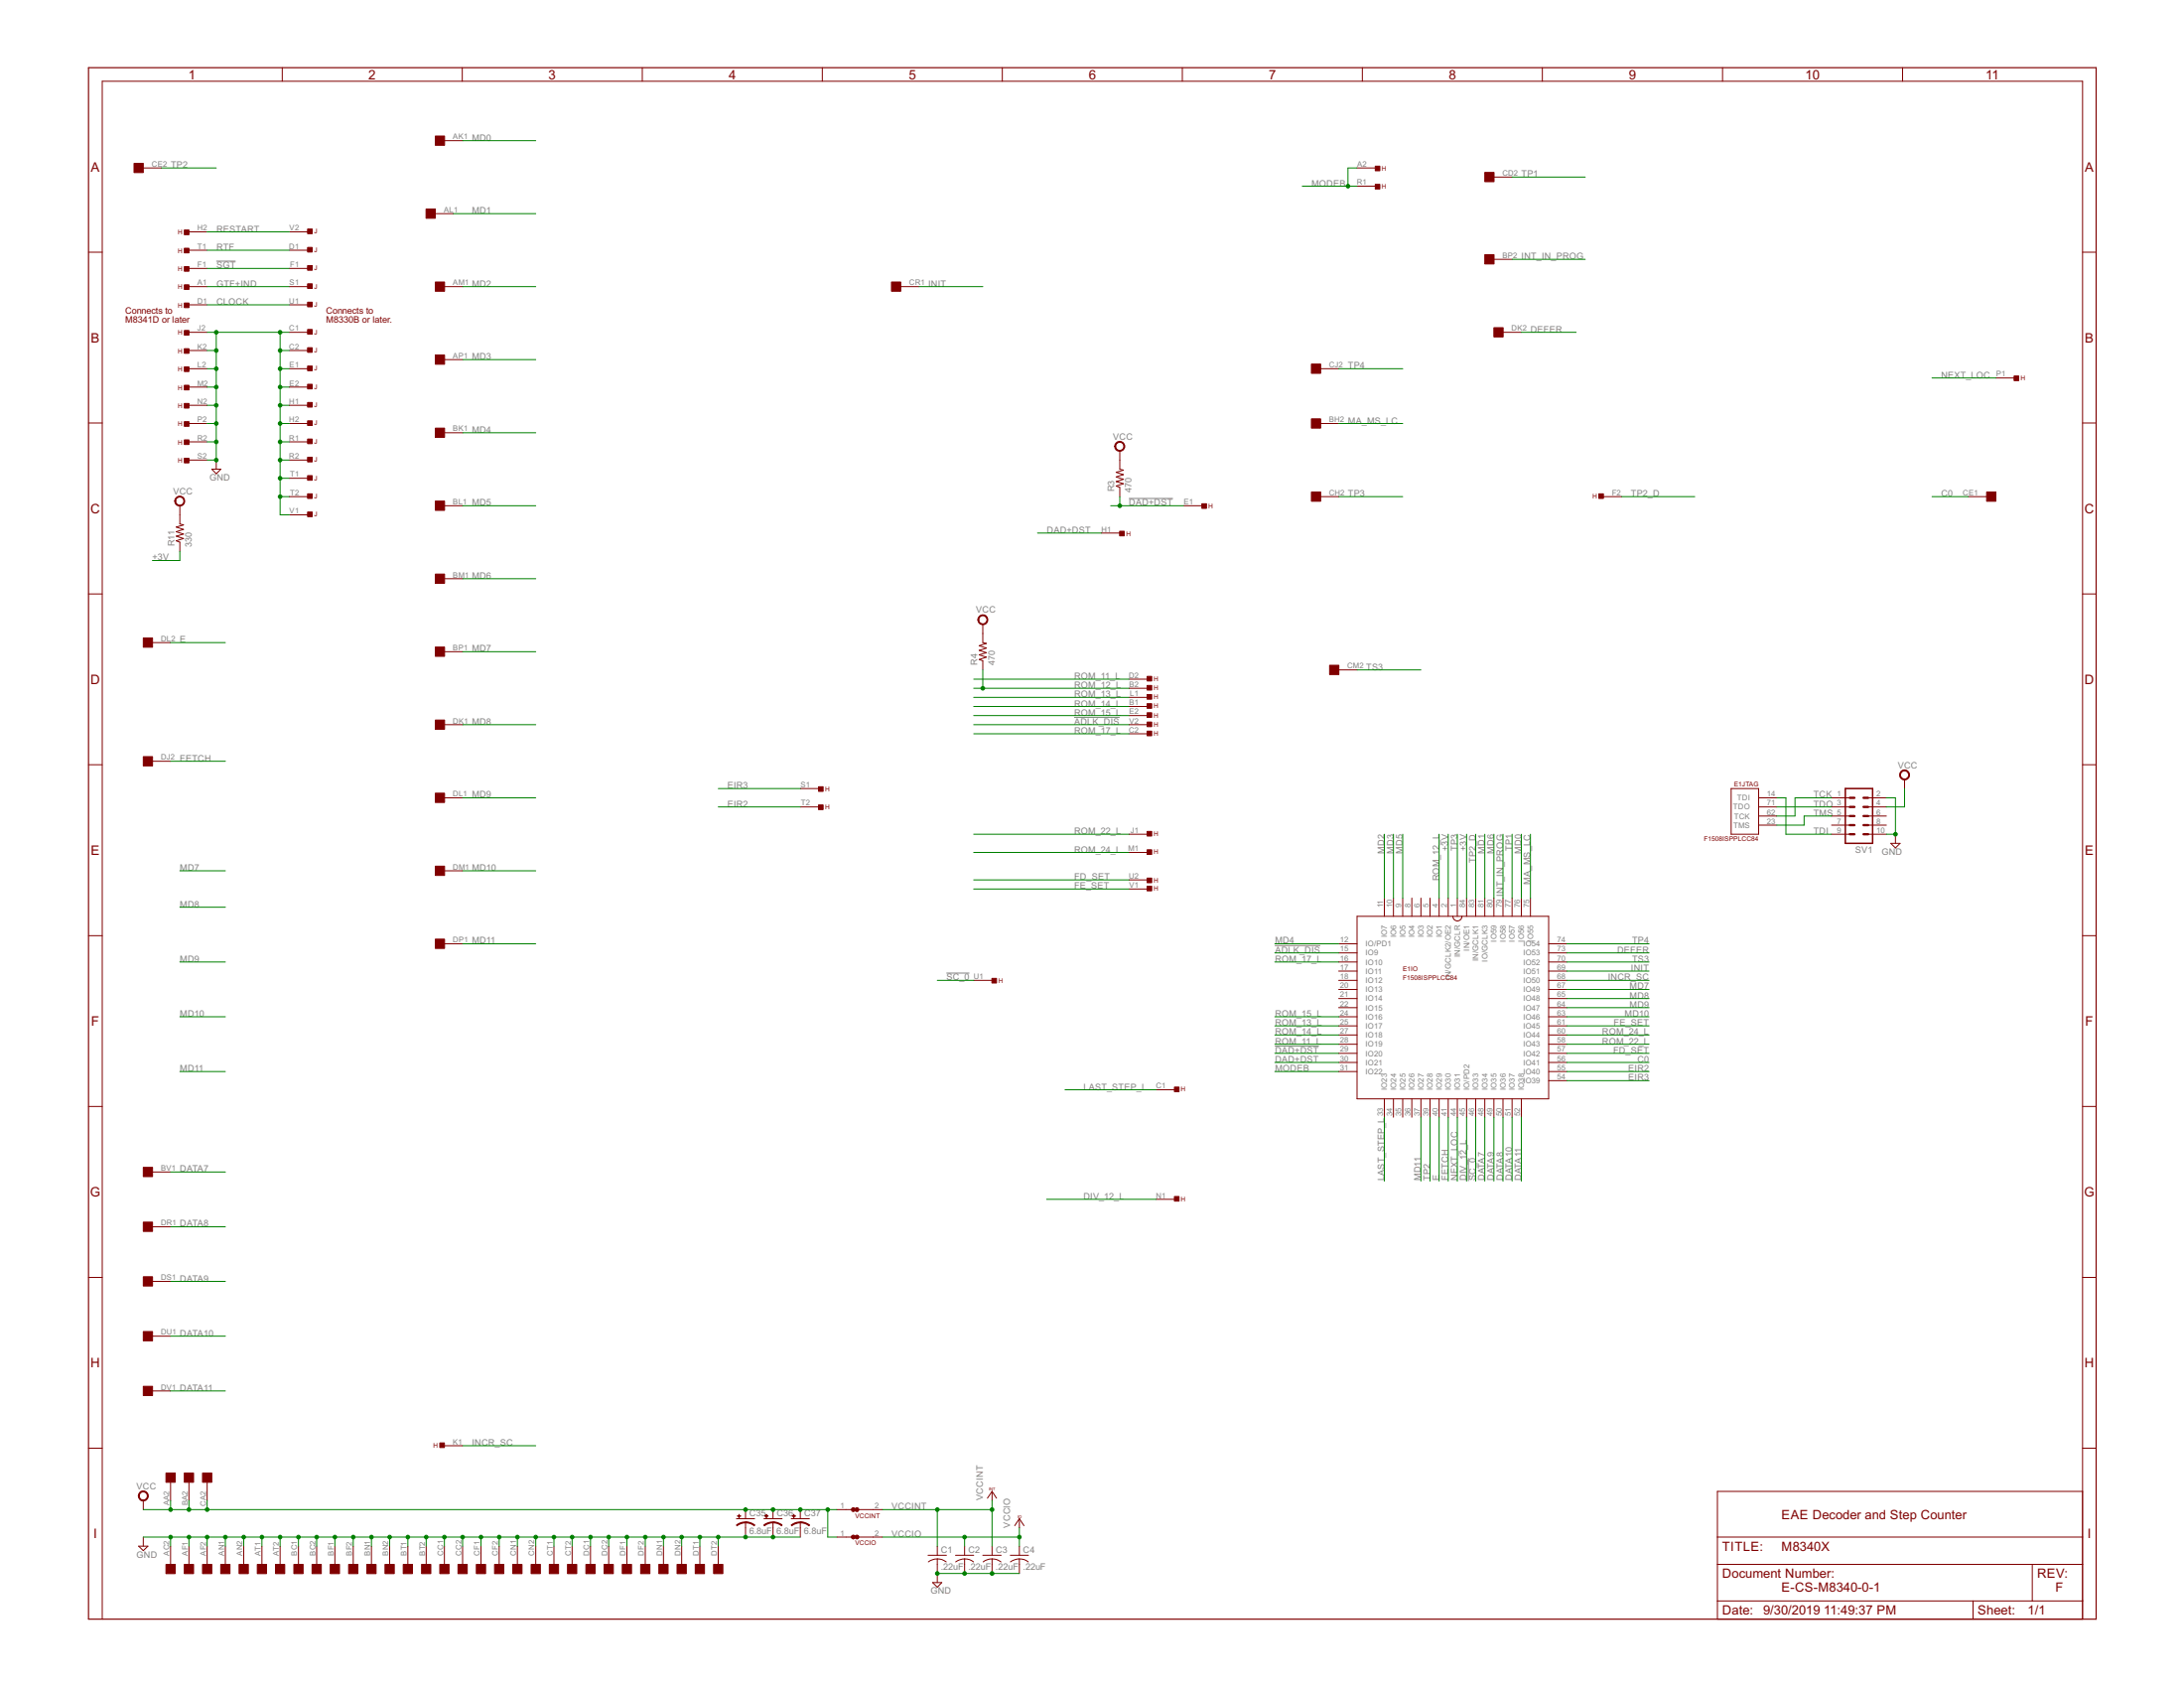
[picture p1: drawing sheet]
<svg xmlns="http://www.w3.org/2000/svg" width="279mm" height="216mm" viewBox="0 0 279 216" stroke-linecap="round" stroke-linejoin="round" font-family="sans-serif">
<path d="M27.7 33.4h2.4M144.4 63.8h5.7M137.4 91.8h5.8M121.1 124.5h2.9M163.1 120.9h5.8M163.1 133.8h5.6M187.9 148.1v3" fill="none" stroke="#808080" stroke-width=".13"/>
<g fill="#800000" stroke="#800000" stroke-width=".13">
<path d="M39.3 42.1h.6v.6h-.6z"/>
<path d="M39.3 31.6h.6v.6h-.6z"/>
<path d="M39.3 46.8h.6v.6h-.6z"/>
<path d="M39.3 34h.6v.6h-.6z"/>
<path d="M39.3 51.5h.6v.6h-.6z"/>
<path d="M39.3 56.2h.6v.5h-.6z"/>
<path d="M39.3 36.3h.6v.6h-.6z"/>
<path d="M39.3 60.8h.6v.6h-.6z"/>
<path d="M39.3 38.7h.6v.5h-.6z"/>
<path d="M39.3 65.5h.6v.6h-.6z"/>
<path d="M39.3 44.5h.6v.6h-.6z"/>
<path d="M39.3 49.1h.6v.6h-.6z"/>
<path d="M39.3 53.8h.6v.6h-.6z"/>
<path d="M39.3 58.5h.6v.6h-.6z"/>
<path d="M39.3 63.2h.6v.6h-.6z"/>
<path d="M39.3 29.3h.6v.6h-.6z"/>
<path d="M23.6 36.4h.6v.6h-.6z"/>
<path d="M146.7 90h.6v.6h-.6z"/>
<path d="M150.2 139h.6v.6h-.6z"/>
<path d="M23.6 38.8h.6v.5h-.6z"/>
<path d="M153.8 64.4h.5v.6h-.5z"/>
<path d="M23.6 34.1h.6v.6h-.6z"/>
<path d="M143.2 67.9h.6v.6h-.6z"/>
<path d="M146.7 106.3h.6v.6h-.6z"/>
<path d="M56.3 184.6h.6v.5h-.6z"/>
<path d="M146.7 88.8h.6v.6h-.6z"/>
<path d="M146.7 108.7h.6v.6h-.6z"/>
<path d="M150.2 153h.6v.6h-.6z"/>
<path d="M257.7 48.1h.6v.6h-.6z"/>
<path d="M175.9 23.6h.6v.6h-.6z"/>
<path d="M104.7 100.6h.6v.6h-.6z"/>
<path d="M23.6 31.7h.6v.6h-.6z"/>
<path d="M126.9 125.1h.6v.6h-.6z"/>
<path d="M175.9 21.3h.6v.5h-.6z"/>
<path d="M146.7 87.7h.6v.6h-.6z"/>
<path d="M146.7 93.5h.6v.6h-.6z"/>
<path d="M146.7 86.5h.6v.6h-.6z"/>
<path d="M146.7 91.2h.6v.6h-.6z"/>
<path d="M204.5 63.2h.6v.6h-.6z"/>
<path d="M23.6 29.4h.6v.6h-.6z"/>
<path d="M23.6 42.3h.6v.6h-.6z"/>
<path d="M23.6 44.6h.6v.6h-.6z"/>
<path d="M23.6 46.9h.6v.6h-.6z"/>
<path d="M23.6 49.3h.6v.6h-.6z"/>
<path d="M23.6 51.6h.6v.6h-.6z"/>
<path d="M23.6 53.9h.6v.6h-.6z"/>
<path d="M23.6 56.3h.6v.6h-.6z"/>
<path d="M23.6 58.6h.6v.6h-.6z"/>
<path d="M104.7 103h.6v.5h-.6z"/>
<path d="M146.7 112.3h.6v.6h-.6z"/>
<path d="M146.7 92.4h.6v.5h-.6z"/>
<path d="M30.6 200.1h1.2v1.2h-1.2z"/>
<path d="M35.2 200.1h1.2v1.2h-1.2z"/>
<path d="M25.9 200.1h1.2v1.2h-1.2z"/>
<path d="M21.2 200.1h1.2v1.2h-1.2z"/>
<path d="M21.2 188.4h1.2v1.2h-1.2z"/>
<path d="M55.7 17.4h1.2v1.2h-1.2z"/>
<path d="M54.5 26.7h1.2v1.2h-1.2z"/>
<path d="M55.7 36.1h1.2v1.2h-1.2z"/>
<path d="M28.2 200.1h1.2v1.2h-1.2z"/>
<path d="M55.7 45.4h1.2v1.2h-1.2z"/>
<path d="M32.9 200.1h1.2v1.2h-1.2z"/>
<path d="M23.6 200.1h1.2v1.2h-1.2z"/>
<path d="M18.3 149.3h1.2v1.2h-1.2z"/>
<path d="M51.6 200.1h1.2v1.2h-1.2z"/>
<path d="M55.7 82.8h1.2v1.1h-1.2z"/>
<path d="M46.9 200.1h1.2v1.2h-1.2z"/>
<path d="M55.7 73.4h1.2v1.2h-1.2z"/>
<path d="M55.7 64.1h1.2v1.2h-1.2z"/>
<path d="M55.7 54.8h1.2v1.1h-1.2z"/>
<path d="M42.2 200.1h1.2v1.2h-1.2z"/>
<path d="M37.6 200.1h1.2v1.2h-1.2z"/>
<path d="M53.9 200.1h1.2v1.2h-1.2z"/>
<path d="M189.9 32.6h1.2v1.2h-1.2z"/>
<path d="M49.3 200.1h1.1v1.2h-1.1z"/>
<path d="M167.8 53.6h1.2v1.2h-1.2z"/>
<path d="M44.6 200.1h1.2v1.2h-1.2z"/>
<path d="M39.9 200.1h1.2v1.2h-1.2z"/>
<path d="M23.6 188.4h1.2v1.2h-1.2z"/>
<path d="M70.3 200.1h1.2v1.2h-1.2z"/>
<path d="M114 36.1h1.2v1.2h-1.2z"/>
<path d="M65.6 200.1h1.2v1.2h-1.2z"/>
<path d="M60.9 200.1h1.2v1.2h-1.2z"/>
<path d="M254.1 62.9h1.2v1.2h-1.2z"/>
<path d="M56.3 200.1h1.1v1.2h-1.1z"/>
<path d="M18.3 177.3h1.2v1.2h-1.2z"/>
<path d="M18.3 170.3h1.2v1.2h-1.2z"/>
<path d="M88.9 200.1h1.2v1.2h-1.2z"/>
<path d="M18.3 163.3h1.2v1.2h-1.2z"/>
<path d="M18.3 156.3h1.2v1.2h-1.2z"/>
<path d="M84.3 200.1h1.2v1.2h-1.2z"/>
<path d="M79.6 200.1h1.2v1.2h-1.2z"/>
<path d="M75 200.1h1.1v1.2h-1.1z"/>
<path d="M72.6 200.1h1.2v1.2h-1.2z"/>
<path d="M67.9 200.1h1.2v1.2h-1.2z"/>
<path d="M170.1 85.1h1.2v1.2h-1.2z"/>
<path d="M167.8 46.6h1.2v1.2h-1.2z"/>
<path d="M167.8 62.9h1.2v1.2h-1.2z"/>
<path d="M63.3 200.1h1.2v1.2h-1.2z"/>
<path d="M17.1 20.9h1.2v1.2h-1.2z"/>
<path d="M189.9 22.1h1.2v1.1h-1.2z"/>
<path d="M58.6 200.1h1.2v1.2h-1.2z"/>
<path d="M25.9 188.4h1.2v1.2h-1.2z"/>
<path d="M91.3 200.1h1.2v1.2h-1.2z"/>
<path d="M86.6 200.1h1.2v1.2h-1.2z"/>
<path d="M18.3 81.6h1.2v1.2h-1.2z"/>
<path d="M191.1 41.9h1.2v1.2h-1.2z"/>
<path d="M18.3 96.8h1.2v1.2h-1.2z"/>
<path d="M82 200.1h1.1v1.2h-1.1z"/>
<path d="M77.3 200.1h1.2v1.2h-1.2z"/>
<path d="M94.3 193.9h.5z"/>
<path d="M94.5 193.7l.1 .4z"/>
<path d="M97.8 193.9h.5z"/>
<path d="M98 193.7l.1 .4z"/>
<path d="M101.3 193.9h.5z"/>
<path d="M101.5 193.7l.1 .4z"/>
<path d="M55.7 120.1h1.2v1.2h-1.2z"/>
<path d="M55.7 110.8h1.2v1.2h-1.2z"/>
<path d="M55.7 101.5h1.2v1.1h-1.2z"/>
<path d="M55.7 92.1h1.2v1.2h-1.2z"/>
<path d="M146.7 113.3h.6v.6h-.6z"/>
</g>
<g fill="none" stroke="#800000" stroke-width=".13">
<path d="M36.1 8.7v1.7M56.9 18h2.3M59.1 8.7v1.7M82.2 8.7v1.7M105.2 8.7v1.7M128.2 8.7v1.7M151.3 8.7v1.7M174.3 8.7v1.7M197.3 8.7v1.7M220.4 8.7v1.7M243.4 8.7v1.7M11.3 32.3h1.8"/>
<path d="M18.3 21.5h2.4M24.2 32h2.3M24.2 34.3h2.3M24.2 36.7h2.3M24.2 39h2.3M24.2 29.7h2.3M37 32h2.3M37 34.3h2.3M37 36.7h2.3M37 39h2.3M37 29.7h2.3M55.7 27.3h2.3"/>
<path d="M56.9 36.7h2.3M115.2 36.7h2.4M173.6 23.8h2.3M173.6 21.5h2.3M191.1 33.2h2.3M191.1 22.6h2.3M266.4 32.3h1.8M11.3 54.1h1.8M24.2 42.5h2.3M24.2 47.2h2.3M24.2 51.8h2.3M24.2 56.5h2.3"/>
<path d="M24.2 44.8h2.3M24.2 49.5h2.3M24.2 54.2h2.3M24.2 58.8h2.3M27.7 58.8v1.2M37 42.5h2.3M37 47.2h2.3M37 51.8h2.3M37 56.5h2.3M37 44.8h2.3M37 49.5h2.3M37 54.2h2.3"/>
<path d="M37 58.8h2.3M56.9 46h2.3M56.9 55.4h2.3M143.3 57.7v2.3l.4 .1-.9 .3 .9 .3-.9 .3 .9 .3-.9 .3 .9 .3-.9 .3 .5 .1v1.2M168.9 47.2h2.4M168.9 54.2h2.4M192.3 42.5h2.3M255.3 48.3h2.4M266.4 54.1h1.8M11.3 76h1.8M23 64.7v2.3l.5 .1-1 .3 1 .3-1 .3 1 .3-1 .3 1 .3-1 .3 .5 .1v1.2M27.1 60h1.2l-.6 .6z"/>
<path d="M37 61.2h2.3M37 65.8h2.3M37 63.5h2.3M56.9 64.7h2.3M56.9 74h2.3M125.7 79.9v2.3l.5 .1-.9 .3 .9 .3-.9 .3 .9 .3-.9 .3 .9 .3-.9 .2 .4 .2v1.2M140.9 68.2h2.4M151.4 64.7h2.4M168.9 63.5h2.4M205.1 63.5h2.4M251.8 63.5h2.4M266.4 76h1.8"/>
<path d="M11.3 97.8h1.8M19.5 82.2h2.3M19.5 97.4h2.3M56.9 92.7h2.3M56.9 83.4h2.3M144.4 90.4h2.3M144.4 89.2h2.3M144.4 88h2.3M144.4 93.9h2.3M144.4 86.9h2.3M144.4 91.5h2.3M144.4 92.7h2.3"/>
<path d="M171.3 85.7h2.3M243.6 99.7v1.2M266.4 97.8h1.8M11.3 119.7h1.8M56.9 111.4h2.3M56.9 102h2.3M102.4 100.9h2.3M102.4 103.2h2.3M144.4 106.7h2.3M144.4 109h2.3M144.4 112.5h2.3M144.4 113.7h2.3"/>
<path d="M173.6 117.2h24.5v23.3h-24.5zM177.1 114.9v2.3M178.3 114.9v2.3M179.5 114.9v2.3M180.6 114.9v2.3M181.8 114.9v2.3M182.9 114.9v2.3M184.1 114.9v2.3M185.3 114.9v2.3M185.9 117.2a.58 .58 0 0 0 .5 .6 .58 .58 0 0 0 .6-.6M186.4 114.9v2.3M187.6 114.9v2.3"/>
<path d="M188.8 114.9v2.3M189.9 114.9v2.3M191.1 114.9v2.3M192.3 114.9v2.3M193.4 114.9v2.3M194.6 114.9v2.3M195.8 114.9v2.3M221.5 100.9h3.5v5.8h-3.5zM225 103.2h2.3M225 102h2.3M225 105.5h2.3M225 104.4h2.3"/>
<path d="M234.3 106.7h2.3M234.3 103.2h2.3M234.3 102h2.3M234.3 105.5h2.3M234.3 104.4h2.3M239 106.7h2.3M239 103.2h2.3M239 102h2.3M239 105.5h2.3M239 104.4h2.3M241.9 107.9h1.2l-.6 .6zM242.5 106.7v1.2"/>
<path d="M266.4 119.7h1.8M56.9 120.7h2.3M124.6 125.4h2.3M147.9 139.4h2.4M171.3 125.4h2.3M171.3 120.7h2.3M171.3 121.9h2.3M171.3 123h2.3M171.3 124.2h2.3M171.3 126.6h2.3M171.3 127.7h2.3M171.3 128.9h2.3"/>
<path d="M171.3 130h2.3M171.3 131.2h2.3M171.3 132.4h2.3M171.3 133.6h2.3M171.3 134.7h2.3M171.3 135.9h2.3M171.3 137.1h2.3M198.1 125.4h2.3M198.1 120.7h2.3M198.1 121.9h2.3M198.1 123h2.3M198.1 124.2h2.3"/>
<path d="M198.1 126.6h2.3M198.1 127.7h2.3M198.1 128.9h2.3M198.1 130h2.3M198.1 131.2h2.3M198.1 132.4h2.3M198.1 133.6h2.3M198.1 134.7h2.3M198.1 135.9h2.3M198.1 137.1h2.3M198.1 138.2h2.3M11.3 141.5h1.8"/>
<path d="M19.5 149.9h2.3M19.5 156.9h2.3M147.9 153.4h2.4M177.1 140.5v2.4M178.3 140.5v2.4M179.5 140.5v2.4M180.6 140.5v2.4M181.8 140.5v2.4M182.9 140.5v2.4M184.1 140.5v2.4M185.3 140.5v2.4M186.4 140.5v2.4"/>
<path d="M187.6 140.5v2.4M188.8 140.5v2.4M189.9 140.5v2.4M191.1 140.5v2.4M192.3 140.5v2.4M193.4 140.5v2.4M194.6 140.5v2.4M266.4 141.5h1.8M11.3 163.4h1.8M19.5 177.9h2.3M19.5 170.9h2.3M19.5 163.9h2.3"/>
<path d="M266.4 163.4h1.8M11.3 185.2h1.8M17.7 197.8h1.2l-.6 .5zM18.3 191.9v1.2M18.3 196.6v1.2M21.8 189.6v2.3M21.8 197.8v2.3M24.2 189.6v2.3M24.2 197.8v2.3M26.5 189.6v2.3M26.5 197.8v2.3M28.8 197.8v2.3"/>
<path d="M31.2 197.8v2.3M33.5 197.8v2.3M35.8 197.8v2.3M38.2 197.8v2.3M40.5 197.8v2.3M42.8 197.8v2.3M45.2 197.8v2.3M47.5 197.8v2.3M49.8 197.8v2.3M52.2 197.8v2.3M54.5 197.8v2.3M56.9 184.9h2.3"/>
<path d="M56.9 197.8v2.3M59.2 197.8v2.3M61.5 197.8v2.3M63.9 197.8v2.3M66.2 197.8v2.3M68.5 197.8v2.3M70.9 197.8v2.3M73.2 197.8v2.3M75.5 197.8v2.3M77.9 197.8v2.3M80.2 197.8v2.3M82.5 197.8v2.3"/>
<path d="M84.9 197.8v2.3M87.2 197.8v2.3M89.5 197.8v2.3M91.9 197.8v2.3M94.2 194.2h2.3M95.4 193.1v1.1M95.4 194.7v1.9M97.7 194.2h2.4M98.9 193.1v1.1M98.9 194.7v1.9M101.2 194.2h2.3M102.4 193.1v1.1"/>
<path d="M102.4 194.7v1.9M107.1 196.6h5.8M107.1 193.1h5.8M118.7 198.9h2.4M119.9 199.4a1.75 1.75 0 0 1 1.2 .4M119.9 199.4l-.6 .1-.5 .3M119.9 197.8v1.1M119.9 199.4v3M122.2 198.9h2.4M123.4 199.4a1.65 1.65 0 0 1 1.1 .4M123.4 199.4l-.6 .1-.5 .3M123.4 197.8v1.1"/>
<path d="M123.4 199.4v1.9M125.7 198.9h2.4M126.9 199.4a1.75 1.75 0 0 1 1.2 .4M126.9 199.4l-.6 .1-.5 .3M126.9 190.8v1.1M126.9 197.8v1.1M126.9 199.4v1.9M126.9 190.8l.6 .8M126.9 190.8l-.6 .8M129.2 198.9h2.4M130.4 199.4a1.65 1.65 0 0 1 1.2 .4M130.4 199.4l-.6 .1-.5 .3"/>
<path d="M130.4 194.2v1.2M130.4 197.8v1.1M130.4 199.4v1.9M130.4 194.2l.6 .9M130.4 194.2l-.6 .9M219.7 196.6h46.7M266.4 190.8h-46.7v16.3h46.7v-196.7h-253.3v196.7M266.4 185.2h1.8M119.3 202.4h1.2l-.6 .6zM219.7 200.1h46.7M219.7 204.8h46.7M252.4 204.8v2.3"/>
<path d="M260 200.1v4.7"/>
</g>
<g fill="#800000" stroke="#800000" stroke-width=".13">
<path d="M95.4 194.6l.8 .2 .4 .3-.1 .1a1.64 1.64 0 0 0-1.1-.4z" fill-rule="evenodd"/>
<path d="M94.2 195.1l.7-.4h.5v.1l-.6 .1-.5 .3z" fill-rule="evenodd"/>
<path d="M98.9 194.6l.8 .2 .4 .3-.1 .1a1.64 1.64 0 0 0-1.1-.4z" fill-rule="evenodd"/>
<path d="M97.7 195.1l.7-.4h.5v.1l-.6 .1-.5 .3z" fill-rule="evenodd"/>
<path d="M102.4 194.6l.8 .2 .4 .3-.1 .1a1.64 1.64 0 0 0-1.1-.4z" fill-rule="evenodd"/>
<path d="M101.2 195.1l.7-.4h.5v.1l-.6 .1-.5 .3z" fill-rule="evenodd"/>
<path d="M17.9 190.9a.64 .64 0 0 1 1 .1 .64 .64 0 0 1-.4 1 .64 .64 0 0 1-.8-.7h.1a.52 .52 0 0 1 .7-.5 .52 .52 0 0 1 .2 .9 .52 .52 0 0 1-.9-.2v-.2h-.1z" fill-rule="evenodd"/>
<path d="M22.5 63.7a.64 .64 0 0 1 1 .1 .64 .64 0 0 1-.3 .9 .64 .64 0 0 1-.8-.6h.1a.53 .53 0 0 1 .7-.4 .53 .53 0 0 1 .1 .8 .53 .53 0 0 1-.8-.2v-.2h-.1z" fill-rule="evenodd"/>
<path d="M125.3 78.8a.64 .64 0 0 1 1 .1 .64 .64 0 0 1-.4 1 .64 .64 0 0 1-.8-.6h.1a.53 .53 0 0 1 .8-.5 .53 .53 0 0 1 .1 .9 .53 .53 0 0 1-.9-.2v-.2h-.1z" fill-rule="evenodd"/>
<path d="M142.8 56.7a.65 .65 0 0 1 1 .1 .65 .65 0 0 1-.4 .9 .65 .65 0 0 1-.8-.6h.1a.52 .52 0 0 1 .7-.5 .52 .52 0 0 1 .2 .8 .52 .52 0 0 1-.8-.1l-.1-.2h-.1z" fill-rule="evenodd"/>
<path d="M109 192.9l.2-.1 .1 .1v.4h-.3l-.1-.2z" fill-rule="evenodd"/>
<path d="M109.5 192.9l.1-.1 .2 .1v.4h-.3l-.1-.2z" fill-rule="evenodd"/>
<path d="M109 196.4h.3v.4h-.1h-.2l-.1-.2z" fill-rule="evenodd"/>
<path d="M109.5 196.4h.3v.4h-.2h-.1l-.1-.2z" fill-rule="evenodd"/>
<path d="M243.2 98.7a.64 .64 0 0 1 1 .1 .64 .64 0 0 1-.4 .9 .64 .64 0 0 1-.8-.6h.1a.53 .53 0 0 1 .7-.5 .53 .53 0 0 1 .2 .9 .53 .53 0 0 1-.8-.2l-.1-.2h-.1z" fill-rule="evenodd"/>
</g>
<path d="M11.3 8.7h256.9v198.4h-256.9z" fill="none" stroke="#800000" stroke-width=".15"/>
<path d="M236.1 100.9h3.5v7h-3.5z" fill="none" stroke="#800000" stroke-width=".19"/>
<path d="M236.6 106.7h.6M236.6 105.5h.6M236.6 104.4h.6M236.6 103.2h.6M236.6 102h.6M238.4 106.7h.6M238.4 105.5h.6M238.4 104.4h.6M238.4 103.2h.6M238.4 102h.6" fill="none" stroke="#800000" stroke-width=".3"/>
<g fill="none" stroke="#008000" stroke-width=".13">
<path d="M59.2 18h9.3M20.7 21.5h7M26.5 32h10.5M26.5 34.3h10.5M26.5 36.7h10.5M26.5 39h10.5M26.5 29.7h10.5M58 27.3h10.5M59.2 36.7h9.3M117.6 36.7h8.1M166.6 23.8h7M173.6 21.5h-1.2v2.3"/>
<path d="M193.4 22.6h9.4M193.4 33.2h9.4M26.5 42.5h10.5M26.5 56.5h1.2M26.5 54.2h1.2M26.5 51.8h1.2M26.5 49.5h1.2M26.5 47.2h1.2M26.5 44.8h1.2M27.7 42.5v16.3h-1.2M35.8 42.5v23.3h1.2M35.8 58.8h1.2"/>
<path d="M35.8 56.5h1.2M35.8 54.2h1.2M35.8 51.8h1.2M35.8 49.5h1.2M35.8 47.2h1.2M35.8 44.8h1.2M59.2 46h9.3M59.2 55.4h9.3M171.3 54.2h8.2M171.3 47.2h8.2M194.6 42.5h7M247.2 48.3h8.1"/>
<path d="M23 70.5v1.2h-3.5M35.8 63.5h1.2M35.8 61.2h1.2M59.2 64.7h9.3M59.2 74h9.3M132.7 68.2h8.2M142.1 64.7h9.3M143.3 63.5v1.2M171.3 63.5h8.2M207.5 63.5h9.3M247.2 63.5h4.6M21.8 97.4h7"/>
<path d="M21.8 82.2h7M59.2 83.4h9.3M59.2 92.7h9.3M124.6 92.7h19.8M124.6 93.9h19.8M124.6 86.9h19.8M124.6 91.5h19.8M124.6 89.2h19.8M124.6 88h19.8M124.6 90.4h19.8M125.7 85.7v2.3M173.6 85.7h8.2"/>
<path d="M23 111.4h5.8M23 116h5.8M59.2 102h9.3M59.2 111.4h9.3M91.9 103.2h10.5M91.9 100.9h10.5M124.6 106.7h19.8M124.6 109h19.8M124.6 113.7h19.8M124.6 112.5h19.8M177.1 106.7v8.2M178.3 106.7v8.2"/>
<path d="M179.5 106.7v8.2M184.1 106.7v8.2M185.3 106.7v8.2M186.4 106.7v8.2M187.6 106.7v8.2M188.8 106.7v8.2M189.9 106.7v8.2M191.1 106.7v8.2M192.3 106.7v8.2M193.4 106.7v8.2M194.6 106.7v8.2M195.8 106.7v8.2"/>
<path d="M227.3 103.2h7M227.3 102h1.2v4.7h5.8M234.3 102h-4.7v2.4h-2.3M234.3 104.4h-3.5v1.1h-3.5M241.3 102h1.2v4.7h-1.2M243.6 100.9v2.3h-2.3M23 123h5.8M23 137.1h5.8M23 130h5.8M59.2 120.7h9.3M119.9 125.4h4.7M136.2 139.4h11.7"/>
<path d="M163.1 120.7h8.2M163.1 123h8.2M163.1 137.1h8.2M163.1 130h8.2M163.1 133.6h8.2M163.1 131.2h8.2M163.1 132.4h8.2M163.1 121.9h8.2M163.1 134.7h8.2M163.1 135.9h8.2M200.4 120.7h10.6M200.4 126.6h10.6"/>
<path d="M200.4 123h10.6M200.4 128.9h10.6M200.4 137.1h10.6M200.4 130h10.6M200.4 127.7h10.6M200.4 133.6h10.6M200.4 131.2h10.6M200.4 132.4h10.6M200.4 121.9h10.6M200.4 134.7h10.6M200.4 135.9h10.6M200.4 125.4h10.6"/>
<path d="M200.4 138.2h10.6M200.4 124.2h10.6M21.8 156.9h7M21.8 149.9h7M133.9 153.4h14M177.1 142.9v8.2M181.8 142.9v8.2M182.9 142.9v8.2M184.1 142.9v8.2M185.3 142.9v8.2M186.4 142.9v8.2M187.6 142.9v8.2"/>
<path d="M188.8 142.9v8.2M189.9 142.9v8.2M191.1 142.9v8.2M192.3 142.9v8.2M193.4 142.9v8.2M194.6 142.9v8.2M21.8 170.9h7M21.8 163.9h7M21.8 177.9h7M18.3 193.1h88.8M18.3 196.6h84.1M21.8 191.9v1.2"/>
<path d="M21.8 196.6v1.2M24.2 191.9v1.2M24.2 196.6v1.2M26.5 191.9v1.2M26.5 196.6v1.2M28.8 196.6v1.2M31.2 196.6v1.2M33.5 196.6v1.2M35.8 196.6v1.2M38.2 196.6v1.2M40.5 196.6v1.2M42.8 196.6v1.2"/>
<path d="M45.2 196.6v1.2M47.5 196.6v1.2M49.8 196.6v1.2M52.2 196.6v1.2M54.5 196.6v1.2M56.9 196.6v1.2M59.2 196.6v1.2M59.2 184.9h9.3M61.5 196.6v1.2M63.9 196.6v1.2M66.2 196.6v1.2M68.5 196.6v1.2"/>
<path d="M70.9 196.6v1.2M73.2 196.6v1.2M75.5 196.6v1.2M77.9 196.6v1.2M80.2 196.6v1.2M82.5 196.6v1.2M84.9 196.6v1.2M87.2 196.6v1.2M89.5 196.6v1.2M91.9 196.6v1.2M105.9 193.1v3.5h1.2M112.9 193.1h14"/>
<path d="M112.9 196.6h17.5M119.9 193.1v4.7M123.4 196.6v1.2M126.9 191.9v5.9M130.4 195.4v2.4M119.9 201.3h10.5"/>
</g>
<g fill="#008000" stroke="#008000" stroke-width=".13">
<circle cx="95.4" cy="193.1" r=".23"/>
<circle cx="98.9" cy="193.1" r=".23"/>
<circle cx="21.8" cy="193.1" r=".23"/>
<circle cx="24.2" cy="193.1" r=".23"/>
<circle cx="26.5" cy="193.1" r=".23"/>
<circle cx="102.4" cy="193.1" r=".23"/>
<circle cx="105.9" cy="193.1" r=".23"/>
<circle cx="95.4" cy="196.6" r=".23"/>
<circle cx="98.9" cy="196.6" r=".23"/>
<circle cx="21.8" cy="196.6" r=".23"/>
<circle cx="28.8" cy="196.6" r=".23"/>
<circle cx="35.8" cy="196.6" r=".23"/>
<circle cx="91.9" cy="196.6" r=".23"/>
<circle cx="84.9" cy="196.6" r=".23"/>
<circle cx="77.9" cy="196.6" r=".23"/>
<circle cx="70.9" cy="196.6" r=".23"/>
<circle cx="42.8" cy="196.6" r=".23"/>
<circle cx="49.8" cy="196.6" r=".23"/>
<circle cx="56.9" cy="196.6" r=".23"/>
<circle cx="63.9" cy="196.6" r=".23"/>
<circle cx="87.2" cy="196.6" r=".23"/>
<circle cx="89.5" cy="196.6" r=".23"/>
<circle cx="82.5" cy="196.6" r=".23"/>
<circle cx="80.2" cy="196.6" r=".23"/>
<circle cx="68.5" cy="196.6" r=".23"/>
<circle cx="73.2" cy="196.6" r=".23"/>
<circle cx="75.5" cy="196.6" r=".23"/>
<circle cx="66.2" cy="196.6" r=".23"/>
<circle cx="61.5" cy="196.6" r=".23"/>
<circle cx="59.2" cy="196.6" r=".23"/>
<circle cx="24.2" cy="196.6" r=".23"/>
<circle cx="26.5" cy="196.6" r=".23"/>
<circle cx="31.2" cy="196.6" r=".23"/>
<circle cx="33.5" cy="196.6" r=".23"/>
<circle cx="38.2" cy="196.6" r=".23"/>
<circle cx="40.5" cy="196.6" r=".23"/>
<circle cx="45.2" cy="196.6" r=".23"/>
<circle cx="47.5" cy="196.6" r=".23"/>
<circle cx="52.2" cy="196.6" r=".23"/>
<circle cx="54.5" cy="196.6" r=".23"/>
<circle cx="27.7" cy="56.5" r=".23"/>
<circle cx="27.7" cy="54.2" r=".23"/>
<circle cx="27.7" cy="51.8" r=".23"/>
<circle cx="27.7" cy="49.5" r=".23"/>
<circle cx="27.7" cy="47.2" r=".23"/>
<circle cx="27.7" cy="44.8" r=".23"/>
<circle cx="27.7" cy="58.8" r=".23"/>
<circle cx="35.8" cy="42.5" r=".23"/>
<circle cx="27.7" cy="42.5" r=".23"/>
<circle cx="35.8" cy="63.5" r=".23"/>
<circle cx="35.8" cy="61.2" r=".23"/>
<circle cx="35.8" cy="58.8" r=".23"/>
<circle cx="35.8" cy="56.5" r=".23"/>
<circle cx="35.8" cy="54.2" r=".23"/>
<circle cx="35.8" cy="51.8" r=".23"/>
<circle cx="35.8" cy="49.5" r=".23"/>
<circle cx="35.8" cy="44.8" r=".23"/>
<circle cx="35.8" cy="47.2" r=".23"/>
<circle cx="126.9" cy="201.3" r=".23"/>
<circle cx="123.4" cy="201.3" r=".23"/>
<circle cx="119.9" cy="201.3" r=".23"/>
<circle cx="242.5" cy="106.7" r=".23"/>
<circle cx="125.7" cy="88" r=".23"/>
<circle cx="172.4" cy="23.8" r=".23"/>
<circle cx="143.3" cy="64.7" r=".23"/>
<circle cx="119.9" cy="193.1" r=".23"/>
<circle cx="126.9" cy="193.1" r=".23"/>
<circle cx="123.4" cy="196.6" r=".23"/>
<circle cx="130.4" cy="196.6" r=".23"/>
</g>
<g font-size="1.9" fill="#800000">
<text x="24.1" y="10.1">1</text>
<text x="47.2" y="10.1">2</text>
<text x="70.2" y="10.1">3</text>
<text x="93.2" y="10.1">4</text>
<text x="116.3" y="10.1">5</text>
<text x="139.3" y="10.1">6</text>
<text x="162.3" y="10.1">7</text>
<text x="185.3" y="10.1">8</text>
<text x="208.4" y="10.1">9</text>
<text x="230.9" y="10.1">10</text>
<text x="254" y="10.1">11</text>
<text x="11.6" y="21.9">A</text>
<text x="266.7" y="21.9">A</text>
<text x="11.6" y="43.8">B</text>
<text x="266.7" y="43.8">B</text>
<text x="11.6" y="65.6">C</text>
<text x="266.7" y="65.6">C</text>
<text x="11.6" y="87.5">D</text>
<text x="266.7" y="87.5">D</text>
<text x="11.6" y="109.3">E</text>
<text x="266.7" y="109.3">E</text>
<text x="11.7" y="131.2">F</text>
<text x="266.8" y="131.2">F</text>
<text x="11.6" y="153">G</text>
<text x="266.6" y="153">G</text>
<text x="11.6" y="174.9">H</text>
<text x="266.7" y="174.9">H</text>
<text x="12" y="196.8">I</text>
<text x="267.1" y="196.8">I</text>
</g>
<g font-size="1.8" fill="#800000">
<text x="227.9" y="194.3">EAE Decoder and Step Counter</text>
<text x="220.3" y="198.3">TITLE:</text>
<text x="220.3" y="201.8">Document Number:</text>
<text x="227.9" y="203.6">E-CS-M8340-0-1</text>
<text x="227.9" y="198.3">M8340X</text>
<text x="260.6" y="201.8">REV:</text>
<text x="262.9" y="203.6">F</text>
<text x="220.3" y="206.5">Date: 9/30/2019</text>
<text x="233.3" y="206.5">11:49:37 PM</text>
<text x="253" y="206.5">Sheet:</text>
<text x="259.4" y="206.5">1/1</text>
</g>
<g font-size="1.3" fill="#808080">
<text x="60.4" y="18">MD0</text>
<text x="21.9" y="21.5">TP2</text>
<text x="167.8" y="23.8">MODEB</text>
<text x="194.6" y="22.7">TP1</text>
<text x="27.7" y="29.7">RESTART</text>
<text x="60.4" y="27.3">MD1</text>
<text x="27.7" y="32">RTF</text>
<text x="27.7" y="34.3">SGT</text>
<text x="194.6" y="33.2">INT_IN_PROG</text>
<text x="27.7" y="36.7">GTF+IND</text>
<text x="27.7" y="39">CLOCK</text>
<text x="60.4" y="36.7">MD2</text>
<text x="118.8" y="36.7">INIT</text>
<text x="60.4" y="46">MD3</text>
<text x="172.5" y="47.2">TP4</text>
<text x="195.8" y="42.5">DEFER</text>
<text x="248.3" y="48.3">NEXT_LOC</text>
<text x="60.4" y="55.3">MD4</text>
<text x="142.4" y="56.2">VCC</text>
<text x="172.5" y="54.2">MA_MS_LC</text>
<text x="22.1" y="63.2">VCC</text>
<text x="26.8" y="61.5">GND</text>
<text x="60.4" y="64.7">MD5</text>
<text x="142.6" y="62.9" transform="rotate(-90 142.6 62.9)">R3</text>
<text x="144.4" y="64.7">DAD+DST</text>
<text x="144.8" y="62.9" transform="rotate(-90 144.8 62.9)">470</text>
<text x="172.5" y="63.5">TP3</text>
<text x="208.6" y="63.5">TP2_D</text>
<text x="248.3" y="63.5">C0</text>
<text x="19.5" y="71.7">+3V</text>
<text x="22.3" y="69.9" transform="rotate(-90 22.3 69.9)">R11</text>
<text x="24.5" y="69.9" transform="rotate(-90 24.5 69.9)">330</text>
<text x="133.9" y="68.2">DAD+DST</text>
<text x="60.4" y="74">MD6</text>
<text x="23" y="82.2">E</text>
<text x="60.4" y="83.4">MD7</text>
<text x="124.9" y="78.4">VCC</text>
<text x="125" y="85.1" transform="rotate(-90 125 85.1)">R4</text>
<text x="127.3" y="85.1" transform="rotate(-90 127.3 85.1)">470</text>
<text x="137.4" y="86.9">ROM_11_L</text>
<text x="137.4" y="89.2">ROM_13_L</text>
<text x="137.4" y="88">ROM_12_L</text>
<text x="174.8" y="85.7">TS3</text>
<text x="60.4" y="92.7">MD8</text>
<text x="137.4" y="93.9">ROM_17_L</text>
<text x="137.4" y="91.5">ROM_15_L</text>
<text x="137.4" y="90.4">ROM_14_L</text>
<text x="137.4" y="92.7">ADLK_DIS</text>
<text x="23" y="97.4">FETCH</text>
<text x="93.1" y="100.9">EIR3</text>
<text x="242.8" y="98.2">VCC</text>
<text x="60.4" y="102">MD9</text>
<text x="93.1" y="103.2">EIR2</text>
<text x="137.4" y="106.7">ROM_22_L</text>
<text x="232" y="102">TCK</text>
<text x="232" y="106.7">TDI</text>
<text x="232" y="103.2">TDO</text>
<text x="232" y="104.4">TMS</text>
<text x="23" y="111.4">MD7</text>
<text x="60.4" y="111.4">MD10</text>
<text x="137.4" y="109">ROM_24_L</text>
<text x="137.4" y="113.7">FE_SET</text>
<text x="137.4" y="112.5">FD_SET</text>
<text x="177.1" y="109.2" transform="rotate(-90 177.1 109.2)">MD2</text>
<text x="178.3" y="109.2" transform="rotate(-90 178.3 109.2)">MD3</text>
<text x="179.4" y="109.2" transform="rotate(-90 179.4 109.2)">MD5</text>
<text x="184.1" y="112.7" transform="rotate(-90 184.1 112.7)">ROM_12_L</text>
<text x="185.3" y="108.8" transform="rotate(-90 185.3 108.8)">+3V</text>
<text x="186.4" y="108.9" transform="rotate(-90 186.4 108.9)">TP3</text>
<text x="187.6" y="108.8" transform="rotate(-90 187.6 108.8)">+3V</text>
<text x="188.8" y="110.4" transform="rotate(-90 188.8 110.4)">TP2_D</text>
<text x="189.9" y="109.2" transform="rotate(-90 189.9 109.2)">MD1</text>
<text x="191.1" y="109.2" transform="rotate(-90 191.1 109.2)">MD6</text>
<text x="193.5" y="108.9" transform="rotate(-90 193.5 108.9)">TP1</text>
<text x="194.6" y="109.2" transform="rotate(-90 194.6 109.2)">MD0</text>
<text x="195.8" y="113.1" transform="rotate(-90 195.8 113.1)">MA_MS_LC</text>
<text x="237.3" y="109">SV1</text>
<text x="240.7" y="109.3">GND</text>
<text x="23" y="116">MD8</text>
<text x="192.3" y="114.7" transform="rotate(-90 192.3 114.7)">INT_IN_PROG</text>
<text x="23" y="123">MD9</text>
<text x="60.4" y="120.7">MD11</text>
<text x="121.1" y="125.4">SC_0</text>
<text x="163.1" y="120.7">MD4</text>
<text x="163.1" y="123">ROM_17_L</text>
<text x="163.1" y="121.9">ADLK_DIS</text>
<text x="205.7" y="125.4">INCR_SC</text>
<text x="206.9" y="121.9">DEFER</text>
<text x="208.7" y="124.2">INIT</text>
<text x="208.8" y="120.7">TP4</text>
<text x="208.8" y="123">TS3</text>
<text x="23" y="130.1">MD10</text>
<text x="163.1" y="130.1">ROM_15_L</text>
<text x="163.1" y="131.2">ROM_13_L</text>
<text x="206.5" y="131.2">FE_SET</text>
<text x="207.9" y="130.1">MD10</text>
<text x="208.5" y="126.5">MD7</text>
<text x="208.5" y="128.9">MD9</text>
<text x="208.5" y="127.7">MD8</text>
<text x="23" y="137.1">MD11</text>
<text x="163.1" y="133.6">ROM_11_L</text>
<text x="163.1" y="132.4">ROM_14_L</text>
<text x="163.1" y="135.9">DAD+DST</text>
<text x="163.1" y="137.1">MODEB</text>
<text x="163.1" y="134.7">DAD+DST</text>
<text x="205" y="132.4">ROM_24_L</text>
<text x="205" y="133.6">ROM_22_L</text>
<text x="206.4" y="134.7">FD_SET</text>
<text x="208.3" y="137.1">EIR2</text>
<text x="209.5" y="135.9">C0</text>
<text x="138.6" y="139.4">LAST_STEP_L</text>
<text x="208.3" y="138.2">EIR3</text>
<text x="23" y="149.9">DATA7</text>
<text x="138.6" y="153.4">DIV_12_L</text>
<text x="177.1" y="151" transform="rotate(-90 177.1 151)">LAST_STEP_L</text>
<text x="181.8" y="151" transform="rotate(-90 181.8 151)">MD11</text>
<text x="182.9" y="151" transform="rotate(-90 182.9 151)">TP2</text>
<text x="184.1" y="151" transform="rotate(-90 184.1 151)">E</text>
<text x="185.3" y="151" transform="rotate(-90 185.3 151)">FETCH</text>
<text x="186.4" y="151" transform="rotate(-90 186.4 151)">NEXT_LOC</text>
<text x="187.6" y="151" transform="rotate(-90 187.6 151)">DIV_12_L</text>
<text x="188.8" y="151" transform="rotate(-90 188.8 151)">SC_0</text>
<text x="189.9" y="151" transform="rotate(-90 189.9 151)">DATA7</text>
<text x="191.1" y="151" transform="rotate(-90 191.1 151)">DATA9</text>
<text x="192.3" y="151" transform="rotate(-90 192.3 151)">DATA8</text>
<text x="193.5" y="151" transform="rotate(-90 193.5 151)">DATA10</text>
<text x="194.6" y="151" transform="rotate(-90 194.6 151)">DATA11</text>
<text x="23" y="156.9">DATA8</text>
<text x="23" y="163.9">DATA9</text>
<text x="23" y="170.9">DATA10</text>
<text x="23" y="177.9">DATA11</text>
<text x="60.4" y="184.9">INCR_SC</text>
<text x="17.5" y="190.5">VCC</text>
<text x="125.7" y="191.9" transform="rotate(-90 125.7 191.9)">VCCINT</text>
<text x="95.8" y="196.2">6.8uF 6.8uF 6.8uF</text>
<text x="95.9" y="194">C35</text>
<text x="99.4" y="194">C36</text>
<text x="102.9" y="194">C37</text>
<text x="114.1" y="193.1">VCCINT</text>
<text x="114.1" y="196.6">VCCIO</text>
<text x="129.2" y="195.4" transform="rotate(-90 129.2 195.4)">VCCIO</text>
<text x="17.5" y="199.2">GND</text>
<text x="119" y="203.9">GND</text>
<text x="120.4" y="200.8">.22uF .22uF .22uF .22uF</text>
<text x="120.4" y="198.6">C1</text>
<text x="123.9" y="198.6">C2</text>
<text x="127.4" y="198.6">C3</text>
<text x="130.9" y="198.6">C4</text>
</g>
<g font-size="1.3" fill="#800000">
<text x="16" y="40.2">Connects to</text>
<text x="16" y="41.3">M8341D or later</text>
<text x="41.7" y="41.3">M8330B or later.</text>
<text x="41.7" y="40.2">Connects to</text>
</g>
<g font-size="1.1" fill="#808080">
<text x="57.9" y="17.8">AK1</text>
<text x="19.4" y="21.3">CE2</text>
<text x="173.6" y="23.7">R1</text>
<text x="173.6" y="21.3">A2</text>
<text x="192.2" y="22.5">CD2</text>
<text x="25.3" y="29.5">H2</text>
<text x="37" y="29.5">V2</text>
<text x="56.8" y="27.2">AL1</text>
<text x="25.3" y="34.2">F1</text>
<text x="25.3" y="31.8">T1</text>
<text x="37" y="31.8">D1</text>
<text x="37.1" y="34.2">F1</text>
<text x="192.2" y="33">BP2</text>
<text x="25.3" y="36.5">A1</text>
<text x="25.3" y="38.8">D1</text>
<text x="37" y="38.8">U1</text>
<text x="37" y="36.5">S1</text>
<text x="57.9" y="36.5">AM1</text>
<text x="116.3" y="36.5">CR1</text>
<text x="25.3" y="42.3">J2</text>
<text x="25.3" y="44.7">K2</text>
<text x="25.3" y="47">L2</text>
<text x="37" y="42.3">C1</text>
<text x="37" y="44.7">C2</text>
<text x="37" y="47">E1</text>
<text x="57.9" y="45.8">AP1</text>
<text x="170" y="47">CJ2</text>
<text x="193.4" y="42.3">DK2</text>
<text x="25.3" y="49.3">M2</text>
<text x="25.3" y="51.7">N2</text>
<text x="37" y="51.7">H1</text>
<text x="37" y="49.3">E2</text>
<text x="255.4" y="48.2">P1</text>
<text x="25.3" y="54">P2</text>
<text x="25.3" y="56.3">R2</text>
<text x="25.3" y="58.7">S2</text>
<text x="37" y="56.3">R1</text>
<text x="37" y="54">H2</text>
<text x="37" y="58.7">R2</text>
<text x="57.9" y="55.2">BK1</text>
<text x="170" y="54">BH2</text>
<text x="37" y="65.7">V1</text>
<text x="37.1" y="61">T1</text>
<text x="37.1" y="63.3">T2</text>
<text x="57.9" y="64.5">BL1</text>
<text x="151.5" y="64.5">E1</text>
<text x="170" y="63.3">CH2</text>
<text x="206.2" y="63.3">F2</text>
<text x="251.1" y="63.3">CE1</text>
<text x="140.9" y="68">H1</text>
<text x="57.9" y="73.9">BM1</text>
<text x="20.6" y="82">DL2</text>
<text x="57.9" y="83.2">BP1</text>
<text x="144.4" y="86.7">D2</text>
<text x="144.4" y="87.9">B2</text>
<text x="144.6" y="89">L1</text>
<text x="172.4" y="85.5">CM2</text>
<text x="57.9" y="92.5">DK1</text>
<text x="144.4" y="93.7">C2</text>
<text x="144.4" y="90.2">B1</text>
<text x="144.4" y="91.4">E2</text>
<text x="144.4" y="92.5">V2</text>
<text x="20.6" y="97.2">DJ2</text>
<text x="57.9" y="101.9">DL1</text>
<text x="102.4" y="100.7">S1</text>
<text x="226" y="101.9">14</text>
<text x="235" y="101.9">1</text>
<text x="240.1" y="101.9">2</text>
<text x="102.5" y="103">T2</text>
<text x="144.6" y="106.5">J1</text>
<text x="221.7" y="103.6">TDO</text>
<text x="221.8" y="105.9">TMS</text>
<text x="221.8" y="104.7">TCK</text>
<text x="222.2" y="102.4">TDI</text>
<text x="226" y="105.4">23</text>
<text x="226" y="104.2">62</text>
<text x="226" y="103">71</text>
<text x="235" y="103">3</text>
<text x="235" y="104.2">5</text>
<text x="235" y="105.4">7</text>
<text x="235" y="106.5">9</text>
<text x="240.1" y="103">4</text>
<text x="240.1" y="104.2">6</text>
<text x="240.1" y="105.4">8</text>
<text x="240.1" y="106.5">10</text>
<text x="57.9" y="111.2">DM1</text>
<text x="144.3" y="108.9">M1</text>
<text x="144.4" y="112.4">U2</text>
<text x="144.4" y="113.5">V1</text>
<text x="176.9" y="116.1" transform="rotate(-90 176.9 116.1)">11</text>
<text x="177.5" y="119.9" transform="rotate(-90 177.5 119.9)">IO7</text>
<text x="178.1" y="116.1" transform="rotate(-90 178.1 116.1)">10</text>
<text x="178.6" y="119.9" transform="rotate(-90 178.6 119.9)">IO6</text>
<text x="179.3" y="116.1" transform="rotate(-90 179.3 116.1)">9</text>
<text x="179.8" y="119.9" transform="rotate(-90 179.8 119.9)">IO5</text>
<text x="180.4" y="116.1" transform="rotate(-90 180.4 116.1)">8</text>
<text x="181" y="119.9" transform="rotate(-90 181 119.9)">IO4</text>
<text x="181.6" y="116.1" transform="rotate(-90 181.6 116.1)">6</text>
<text x="182.1" y="119.9" transform="rotate(-90 182.1 119.9)">IO3</text>
<text x="182.8" y="116.1" transform="rotate(-90 182.8 116.1)">5</text>
<text x="183.3" y="119.9" transform="rotate(-90 183.3 119.9)">IO2</text>
<text x="183.9" y="116.1" transform="rotate(-90 183.9 116.1)">4</text>
<text x="184.5" y="119.9" transform="rotate(-90 184.5 119.9)">IO1</text>
<text x="185.1" y="116.1" transform="rotate(-90 185.1 116.1)">2</text>
<text x="186.3" y="116.1" transform="rotate(-90 186.3 116.1)">1</text>
<text x="187.5" y="116.1" transform="rotate(-90 187.5 116.1)">84</text>
<text x="188.6" y="116.1" transform="rotate(-90 188.6 116.1)">83</text>
<text x="189.8" y="116.1" transform="rotate(-90 189.8 116.1)">81</text>
<text x="191" y="116.1" transform="rotate(-90 191 116.1)">80</text>
<text x="192.1" y="116.1" transform="rotate(-90 192.1 116.1)">79</text>
<text x="193.3" y="116.1" transform="rotate(-90 193.3 116.1)">77</text>
<text x="194.5" y="116.1" transform="rotate(-90 194.5 116.1)">76</text>
<text x="195.6" y="116.1" transform="rotate(-90 195.6 116.1)">75</text>
<text x="57.9" y="120.5">DP1</text>
<text x="124.6" y="125.2">U1</text>
<text x="171.4" y="120.5">12</text>
<text x="171.4" y="121.7">15</text>
<text x="171.4" y="122.9">16</text>
<text x="171.4" y="124.1">17</text>
<text x="171.4" y="125.2">18</text>
<text x="174.7" y="121.1">IO/PD1</text>
<text x="174.7" y="122.2">IO9</text>
<text x="174.7" y="123.4">IO10</text>
<text x="174.7" y="124.6">IO11</text>
<text x="174.7" y="125.7">IO12</text>
<text x="185.6" y="125.3" transform="rotate(-90 185.6 125.3)">IN/GCLK2/OE2</text>
<text x="186.8" y="122.5" transform="rotate(-90 186.8 122.5)">IN/GCLR</text>
<text x="188" y="121.6" transform="rotate(-90 188 121.6)">IN/OE1</text>
<text x="189.1" y="123" transform="rotate(-90 189.1 123)">IN/GCLK1</text>
<text x="190.3" y="123" transform="rotate(-90 190.3 123)">IO/GCLK3</text>
<text x="191.5" y="120.5" transform="rotate(-90 191.5 120.5)">IO59</text>
<text x="192.6" y="120.5" transform="rotate(-90 192.6 120.5)">IO58</text>
<text x="193.8" y="120.5" transform="rotate(-90 193.8 120.5)">IO57</text>
<text x="194.9" y="125.7">IO50</text>
<text x="194.9" y="124.6">IO51</text>
<text x="194.9" y="123.4">IO52</text>
<text x="194.9" y="122.2">IO53</text>
<text x="194.9" y="121.1">IO54</text>
<text x="195" y="120.5" transform="rotate(-90 195 120.5)">IO56</text>
<text x="196.1" y="120.5" transform="rotate(-90 196.1 120.5)">IO55</text>
<text x="199.2" y="125.2">68</text>
<text x="199.2" y="124.1">69</text>
<text x="199.2" y="122.9">70</text>
<text x="199.2" y="121.7">73</text>
<text x="199.2" y="120.5">74</text>
<text x="171.4" y="126.4">20</text>
<text x="171.4" y="127.6">21</text>
<text x="171.4" y="128.7">22</text>
<text x="171.4" y="129.9">24</text>
<text x="171.4" y="131.1">25</text>
<text x="174.7" y="126.9">IO13</text>
<text x="174.7" y="128.1">IO14</text>
<text x="174.7" y="129.2">IO15</text>
<text x="174.7" y="130.4">IO16</text>
<text x="174.7" y="131.6">IO17</text>
<text x="194.9" y="131.6">IO45</text>
<text x="194.9" y="130.4">IO46</text>
<text x="194.9" y="129.2">IO47</text>
<text x="194.9" y="128.1">IO48</text>
<text x="194.9" y="126.9">IO49</text>
<text x="199.2" y="131.1">61</text>
<text x="199.2" y="129.9">63</text>
<text x="199.2" y="128.7">64</text>
<text x="199.2" y="127.6">65</text>
<text x="199.2" y="126.4">67</text>
<text x="171.4" y="132.2">27</text>
<text x="171.4" y="133.4">28</text>
<text x="171.4" y="134.6">29</text>
<text x="171.4" y="135.7">30</text>
<text x="171.4" y="136.9">31</text>
<text x="174.7" y="132.7">IO18</text>
<text x="174.7" y="133.9">IO19</text>
<text x="174.7" y="135.1">IO20</text>
<text x="174.7" y="136.2">IO21</text>
<text x="174.7" y="137.4">IO22</text>
<text x="194.9" y="137.4">IO40</text>
<text x="194.9" y="136.2">IO41</text>
<text x="194.9" y="135.1">IO42</text>
<text x="194.9" y="133.9">IO43</text>
<text x="194.9" y="132.7">IO44</text>
<text x="199.2" y="136.9">55</text>
<text x="199.2" y="135.7">56</text>
<text x="199.2" y="134.6">57</text>
<text x="199.2" y="133.4">58</text>
<text x="199.2" y="132.2">60</text>
<text x="147.9" y="139.2">C1</text>
<text x="176.9" y="142.7" transform="rotate(-90 176.9 142.7)">33</text>
<text x="177.5" y="139.5" transform="rotate(-90 177.5 139.5)">IO23</text>
<text x="178.1" y="142.7" transform="rotate(-90 178.1 142.7)">34</text>
<text x="178.6" y="139.5" transform="rotate(-90 178.6 139.5)">IO24</text>
<text x="179.3" y="142.7" transform="rotate(-90 179.3 142.7)">35</text>
<text x="179.8" y="139.5" transform="rotate(-90 179.8 139.5)">IO25</text>
<text x="180.4" y="142.7" transform="rotate(-90 180.4 142.7)">36</text>
<text x="181" y="139.5" transform="rotate(-90 181 139.5)">IO26</text>
<text x="181.6" y="142.7" transform="rotate(-90 181.6 142.7)">37</text>
<text x="182.1" y="139.5" transform="rotate(-90 182.1 139.5)">IO27</text>
<text x="182.8" y="142.7" transform="rotate(-90 182.8 142.7)">39</text>
<text x="183.3" y="139.5" transform="rotate(-90 183.3 139.5)">IO28</text>
<text x="183.9" y="142.7" transform="rotate(-90 183.9 142.7)">40</text>
<text x="184.5" y="139.5" transform="rotate(-90 184.5 139.5)">IO29</text>
<text x="185.1" y="142.7" transform="rotate(-90 185.1 142.7)">41</text>
<text x="185.6" y="139.5" transform="rotate(-90 185.6 139.5)">IO30</text>
<text x="186.3" y="142.7" transform="rotate(-90 186.3 142.7)">44</text>
<text x="186.8" y="139.5" transform="rotate(-90 186.8 139.5)">IO31</text>
<text x="187.5" y="142.7" transform="rotate(-90 187.5 142.7)">45</text>
<text x="188" y="139.5" transform="rotate(-90 188 139.5)">IO/PD2</text>
<text x="188.6" y="142.7" transform="rotate(-90 188.6 142.7)">46</text>
<text x="189.1" y="139.5" transform="rotate(-90 189.1 139.5)">IO33</text>
<text x="189.8" y="142.7" transform="rotate(-90 189.8 142.7)">48</text>
<text x="190.3" y="139.5" transform="rotate(-90 190.3 139.5)">IO34</text>
<text x="191" y="142.7" transform="rotate(-90 191 142.7)">49</text>
<text x="191.5" y="139.5" transform="rotate(-90 191.5 139.5)">IO35</text>
<text x="192.1" y="142.7" transform="rotate(-90 192.1 142.7)">50</text>
<text x="192.6" y="139.5" transform="rotate(-90 192.6 139.5)">IO36</text>
<text x="193.3" y="142.7" transform="rotate(-90 193.3 142.7)">51</text>
<text x="193.8" y="139.5" transform="rotate(-90 193.8 139.5)">IO37</text>
<text x="194.5" y="142.7" transform="rotate(-90 194.5 142.7)">52</text>
<text x="194.9" y="138.6">IO39</text>
<text x="195" y="139.5" transform="rotate(-90 195 139.5)">IO38</text>
<text x="199.2" y="138.1">54</text>
<text x="20.6" y="149.7">BV1</text>
<text x="147.9" y="153.2">N1</text>
<text x="20.6" y="156.7">DR1</text>
<text x="20.6" y="163.7">DS1</text>
<text x="20.6" y="170.7">DU1</text>
<text x="20.6" y="177.7">DV1</text>
<text x="57.9" y="184.8">K1</text>
<text x="21.7" y="192.6" transform="rotate(-90 21.7 192.6)">AA2</text>
<text x="24" y="192.6" transform="rotate(-90 24 192.6)">BA2</text>
<text x="26.3" y="192.6" transform="rotate(-90 26.3 192.6)">CA2</text>
<text x="107.5" y="192.9">1</text>
<text x="107.5" y="196.4">1</text>
<text x="111.9" y="192.9">2</text>
<text x="111.9" y="196.4">2</text>
<text x="21.7" y="199" transform="rotate(-90 21.7 199)">AC2</text>
<text x="24" y="199" transform="rotate(-90 24 199)">AF1</text>
<text x="26.3" y="199" transform="rotate(-90 26.3 199)">AF2</text>
<text x="28.7" y="199" transform="rotate(-90 28.7 199)">AN1</text>
<text x="31" y="199" transform="rotate(-90 31 199)">AN2</text>
<text x="33.3" y="199" transform="rotate(-90 33.3 199)">AT1</text>
<text x="35.7" y="199" transform="rotate(-90 35.7 199)">AT2</text>
<text x="38" y="199" transform="rotate(-90 38 199)">BC1</text>
<text x="40.3" y="199" transform="rotate(-90 40.3 199)">BC2</text>
<text x="42.7" y="199" transform="rotate(-90 42.7 199)">BF1</text>
<text x="45" y="199" transform="rotate(-90 45 199)">BF2</text>
<text x="47.4" y="199" transform="rotate(-90 47.4 199)">BN1</text>
<text x="49.7" y="199" transform="rotate(-90 49.7 199)">BN2</text>
<text x="52" y="199" transform="rotate(-90 52 199)">BT1</text>
<text x="54.4" y="199" transform="rotate(-90 54.4 199)">BT2</text>
<text x="56.7" y="199" transform="rotate(-90 56.7 199)">CC1</text>
<text x="59" y="199" transform="rotate(-90 59 199)">CC2</text>
<text x="61.4" y="199" transform="rotate(-90 61.4 199)">CF1</text>
<text x="63.7" y="199" transform="rotate(-90 63.7 199)">CF2</text>
<text x="66" y="199" transform="rotate(-90 66 199)">CN1</text>
<text x="68.4" y="199" transform="rotate(-90 68.4 199)">CN2</text>
<text x="70.7" y="199" transform="rotate(-90 70.7 199)">CT1</text>
<text x="73" y="199" transform="rotate(-90 73 199)">CT2</text>
<text x="75.4" y="199" transform="rotate(-90 75.4 199)">DC1</text>
<text x="77.7" y="199" transform="rotate(-90 77.7 199)">DC2</text>
<text x="80" y="199" transform="rotate(-90 80 199)">DF1</text>
<text x="82.4" y="199" transform="rotate(-90 82.4 199)">DF2</text>
<text x="84.7" y="199" transform="rotate(-90 84.7 199)">DN1</text>
<text x="87" y="199" transform="rotate(-90 87 199)">DN2</text>
<text x="89.4" y="199" transform="rotate(-90 89.4 199)">DT1</text>
<text x="91.7" y="199" transform="rotate(-90 91.7 199)">DT2</text>
</g>
<g font-size=".9" fill="#800000">
<text x="176.8" y="21.8">H</text>
<text x="40.2" y="29.9">J</text>
<text x="176.8" y="24.2">H</text>
<text x="22.7" y="34.7">H</text>
<text x="22.7" y="32.3">H</text>
<text x="22.7" y="30">H</text>
<text x="40.2" y="32.2">J</text>
<text x="40.2" y="34.6">J</text>
<text x="22.7" y="37">H</text>
<text x="22.7" y="39.3">H</text>
<text x="40.2" y="36.9">J</text>
<text x="40.2" y="39.2">J</text>
<text x="22.7" y="42.9">H</text>
<text x="22.7" y="45.2">H</text>
<text x="22.7" y="47.5">H</text>
<text x="40.2" y="42.7">J</text>
<text x="40.2" y="47.4">J</text>
<text x="40.2" y="45.1">J</text>
<text x="22.7" y="49.9">H</text>
<text x="22.7" y="52.2">H</text>
<text x="40.2" y="52.1">J</text>
<text x="40.2" y="49.7">J</text>
<text x="258.5" y="48.7">H</text>
<text x="22.7" y="54.5">H</text>
<text x="22.7" y="56.9">H</text>
<text x="22.7" y="59.2">H</text>
<text x="40.2" y="56.8">J</text>
<text x="40.2" y="54.4">J</text>
<text x="40.2" y="59.1">J</text>
<text x="40.2" y="61.4">J</text>
<text x="40.2" y="63.8">J</text>
<text x="154.6" y="65">H</text>
<text x="203.7" y="63.8">H</text>
<text x="40.2" y="66.1">J</text>
<text x="144.1" y="68.5">H</text>
<text x="147.6" y="89.4">H</text>
<text x="147.6" y="88.3">H</text>
<text x="147.6" y="87.1">H</text>
<text x="147.6" y="90.6">H</text>
<text x="147.6" y="94.1">H</text>
<text x="147.6" y="91.8">H</text>
<text x="147.6" y="92.9">H</text>
<text x="105.6" y="101.2">H</text>
<text x="221.8" y="100.6">E1JTAG</text>
<text x="105.6" y="103.6">H</text>
<text x="147.6" y="106.9">H</text>
<text x="218" y="107.5">F1508ISPPLCC84</text>
<text x="147.6" y="109.3">H</text>
<text x="147.6" y="112.9">H</text>
<text x="147.6" y="114">H</text>
<text x="127.7" y="125.7">H</text>
<text x="179.5" y="125.4">F1508ISPPLCC84</text>
<text x="179.5" y="124.2">E1IO</text>
<text x="151.1" y="139.6">H</text>
<text x="151.1" y="153.6">H</text>
<text x="55.4" y="185.2">H</text>
<text x="109.4" y="194.1">VCCINT</text>
<text x="109.4" y="197.6">VCCIO</text>
</g>
<g font-size=".6" fill="#800000">
<text x="126.5" y="190.6">INT</text>
<text x="130.2" y="194.1">IO</text>
</g>
</svg>
